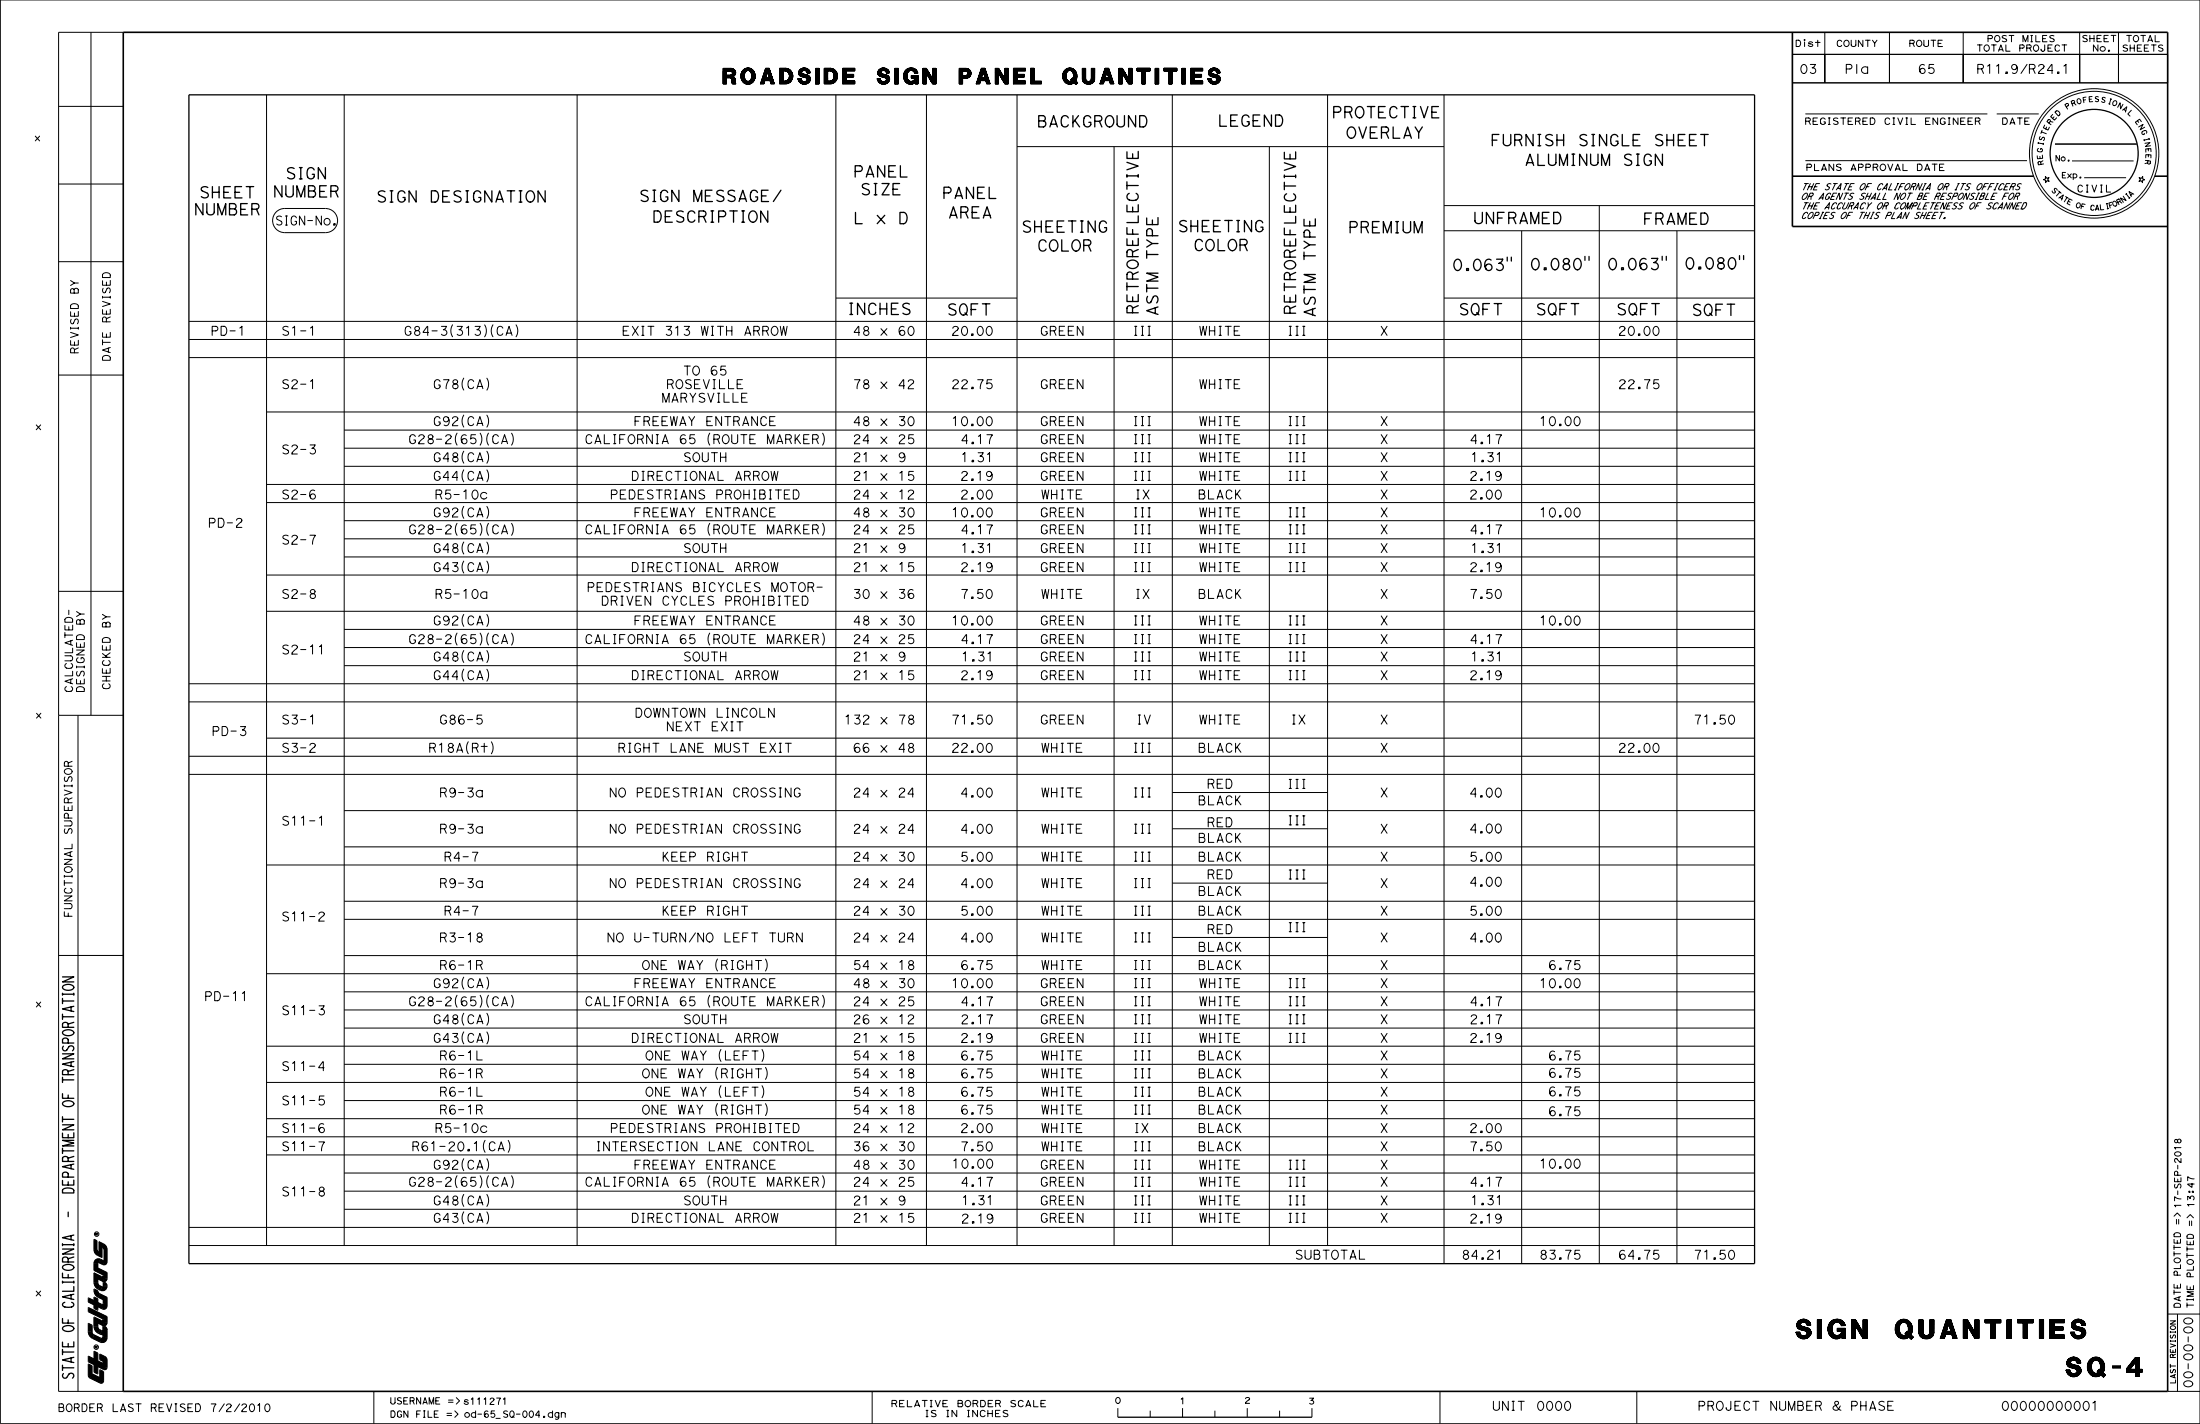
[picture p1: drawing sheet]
<svg xmlns="http://www.w3.org/2000/svg" width="432mm" height="279mm" viewBox="0 0 432 279" stroke-linecap="round" stroke-linejoin="round" font-family="sans-serif">
<g fill="none" stroke="#000" stroke-width=".2">
<path d="M.1 0h431.7v279.3h-431.7zM17.9 6.3v134M24.2 6.3h-12.7v266.7h12.7M52.3 18.6v225.8M67.6 18.6v225.8M113.3 18.6v225.8M164.1 18.6v225.8M181.8 18.6v225.8M199.6 18.6v225.8M230.1 18.6v225.8M260.6 18.6v225.8M283.4 18.6v229.3"/>
<path d="M351.8 10.7h73.6v5.6h-73.6zM354.2 8.2v.9M358.2 6.3v10M370.9 6.3v10M385.3 6.3v10M408.2 6.3v10M415.8 6.3v10M11.5 20.9h12.7M11.5 36.1h12.7M199.6 28.8h83.8M218.7 28.8v215.6M249.1 28.8v215.6"/>
<path d="M354.3 22.4h35.8M354.3 31.5h43.5M391.9 22.4h8.2M401.5 34.6l.2 .4 .5-.2-.3 .4 .3 .4-.4-.1-.3 .3v-.4l-.5-.2 .5-.1zM403.3 28.3h16.1M406.7 31.6h12.1M409.1 34.9h8.2M419.8 34.8l.5 .2 .3-.4-.1 .5 .5 .2-.5 .1v.4l-.2-.3-.5 .1 .3-.4zM11.5 51.3h12.7M54.2 41.6l.6-.4 1.1-.3h8a2.37 2.37 0 0 1 2.4 2.4 2.37 2.37 0 0 1-2.4 2.3h-8a2.37 2.37 0 0 1-2.2-1.4 2.37 2.37 0 0 1 .5-2.6zM164.1 58.5h35.5M283.4 45.3h61"/>
<path d="M283.4 40.3h61M283.4 58.5h61M298.7 45.3v202.6M313.9 40.3v207.6M329.1 45.3v202.6M11.5 73.6h12.7M37.1 63.1h307.3M37.1 66.6h307.3M37.1 70.2h307.3M88.8 63.7a2.22 2.22 0 0 0 0 2.4M91 74.2a2.22 2.22 0 0 0 0 2.3M95.1 63.7a2.22 2.22 0 0 1 0 2.4"/>
<path d="M95.6 74.2a2.22 2.22 0 0 1 0 2.3M96.7 63.7a2.22 2.22 0 0 0 0 2.4M101.3 63.7a2.22 2.22 0 0 1 0 2.4M52.3 80.8h292.1M52.3 95.1h292.1M52.3 98.6h292.1M67.6 87.9h276.8M67.6 84.4h276.8M67.6 91.5h276.8M89.7 85a2.22 2.22 0 0 0 0 2.3M91 81.4a2.22 2.22 0 0 0 0 2.4M91 88.5a2.22 2.22 0 0 0 0 2.4"/>
<path d="M91 92.2a2.22 2.22 0 0 0 0 2.3M91 99.4a2.22 2.22 0 0 0 0 2.3M94.2 85a2.22 2.22 0 0 1 0 2.3M95.6 81.5a2.22 2.22 0 0 1 0 2.3M95.6 88.5a2.22 2.22 0 0 1 0 2.4M95.6 92.2a2.22 2.22 0 0 1 0 2.3M95.6 99.4a2.22 2.22 0 0 1 0 2.3M95.9 85a2.22 2.22 0 0 0 0 2.3M100.4 85a2.22 2.22 0 0 1 0 2.3M139.3 85a2.22 2.22 0 0 0 0 2.3M161.5 85a2.22 2.22 0 0 1 0 2.3M11.5 116h12.7"/>
<path d="M52.3 112.8h292.1M52.3 119.9h292.1M67.6 102.2h276.8M67.6 105.7h276.8M67.6 109.3h276.8M89.7 102.7a2.22 2.22 0 0 0 0 2.3M91 106.4a2.22 2.22 0 0 0 0 2.3M91 110.1a2.22 2.22 0 0 0 0 2.3M94.2 102.7a2.22 2.22 0 0 1 0 2.3M95.6 106.4a2.22 2.22 0 0 1 0 2.3M95.6 110.1a2.22 2.22 0 0 1 0 2.3M95.9 102.7a2.22 2.22 0 0 0 0 2.3"/>
<path d="M100.4 102.7a2.22 2.22 0 0 1 0 2.3M139.3 102.7a2.22 2.22 0 0 0 0 2.3M161.5 102.7a2.22 2.22 0 0 1 0 2.3M37.1 137.7h307.3M37.1 134.2h307.3M67.6 130.6h276.8M67.6 127.1h276.8M67.6 123.5h276.8M89.7 124.2a2.22 2.22 0 0 0 0 2.4M91 120.6a2.22 2.22 0 0 0 0 2.3M91 127.6a2.22 2.22 0 0 0 0 2.4M91 131.3a2.22 2.22 0 0 0 0 2.3"/>
<path d="M94.2 124.2a2.22 2.22 0 0 1 0 2.4M95.6 120.6a2.22 2.22 0 0 1 0 2.3M95.6 127.6a2.22 2.22 0 0 1 0 2.4M95.6 131.3a2.22 2.22 0 0 1 0 2.4M95.9 124.2a2.22 2.22 0 0 0 0 2.4M100.4 124.2a2.22 2.22 0 0 1 0 2.4M139.3 124.2a2.22 2.22 0 0 0 0 2.4M161.5 124.2a2.22 2.22 0 0 1 0 2.4M11.5 140.3h12.7M15.3 140.3v132.7M37.1 148.4h307.3M37.1 151.9h307.3"/>
<path d="M52.3 144.8h292.1M67.6 159h276.8M91.9 145.5a2.22 2.22 0 0 0 0 2.4M96.4 145.6a2.22 2.22 0 0 1 0 2.3M230.1 155.5h30.5M52.3 169.7h292.1M67.6 166.2h276.8M67.6 176.8h276.8M230.1 162.6h30.5M230.1 173.3h30.5M11.5 187.5h12.7M52.3 191.1h292.1"/>
<path d="M67.6 187.5h276.8M67.6 180.4h276.8M67.6 194.6h276.8M67.6 198.2h276.8M89.7 195.3a2.22 2.22 0 0 0 0 2.3M91 191.7a2.22 2.22 0 0 0 0 2.4M91 198.8a2.22 2.22 0 0 0 0 2.4M94.2 195.3a2.22 2.22 0 0 1 0 2.3M95.6 191.7a2.22 2.22 0 0 1 0 2.4M95.6 198.8a2.22 2.22 0 0 1 0 2.4M95.9 195.3a2.22 2.22 0 0 0 0 2.3M100.4 195.3a2.22 2.22 0 0 1 0 2.3"/>
<path d="M139.3 195.3a2.22 2.22 0 0 0 0 2.3M140.8 188.2a2.22 2.22 0 0 0 0 2.3M150.2 188.2a2.22 2.22 0 0 1 0 2.3M161.5 195.3a2.22 2.22 0 0 1 0 2.3M230.1 183.9h30.5M52.3 205.3h292.1M52.3 212.4h292.1M52.3 219.5h292.1M67.6 201.7h276.8M67.6 208.8h276.8M67.6 215.9h276.8M91 202.5a2.22 2.22 0 0 0 0 2.3"/>
<path d="M95.6 202.5a2.22 2.22 0 0 1 0 2.3M140.8 209.4a2.22 2.22 0 0 0 0 2.4M140.8 216.5a2.22 2.22 0 0 0 0 2.4M141.5 205.9a2.22 2.22 0 0 0 0 2.4M141.5 213a2.22 2.22 0 0 0 0 2.4M149.6 205.9a2.22 2.22 0 0 1 0 2.4M149.6 213a2.22 2.22 0 0 1 0 2.4M150.2 209.4a2.22 2.22 0 0 1 0 2.4M150.2 216.5a2.22 2.22 0 0 1 0 2.4M52.3 223.1h292.1M52.3 226.6h292.1M67.6 230.2h276.8"/>
<path d="M67.6 233.7h276.8M67.6 237.3h276.8M89.7 230.7a2.22 2.22 0 0 0 0 2.3M91 227.3a2.22 2.22 0 0 0 0 2.4M91 234.4a2.22 2.22 0 0 0 0 2.3M91 237.8a2.22 2.22 0 0 0 0 2.3M94.2 230.7a2.22 2.22 0 0 1 0 2.3M95.2 223.7a2.22 2.22 0 0 0 0 2.4M95.6 227.4a2.22 2.22 0 0 1 0 2.3M95.6 234.4a2.22 2.22 0 0 1 0 2.3M95.6 237.8a2.22 2.22 0 0 1 0 2.3M95.9 230.7a2.22 2.22 0 0 0 0 2.3"/>
<path d="M99.7 223.7a2.22 2.22 0 0 1 0 2.4M100.4 230.7a2.22 2.22 0 0 1 0 2.3M139.3 230.7a2.22 2.22 0 0 0 0 2.3M161.5 230.7a2.22 2.22 0 0 1 0 2.3M426.7 238.6l.6-.6 .7 .6M429.2 238.9l.7-.6 .6 .6M18.4 249.7l.8 1.3M18.4 249.3l1.8 .9M18.4 249.7l1.5 .8 .3-.1v-.2M18.4 249.7v1.9a1.69 1.69 0 0 0 2.2 1.5l.4-.4v-.4M18.4 255.2l-1.1-.6v.9l1.1 .5M18.4 255.2v-.7l.8 .3v.8"/>
<path d="M18.4 256v.7l.8 .4v-.7M18.4 255.2l.8 1.2M19.2 253.3l-.8-.4a1.6 1.6 0 0 0 .9 1.6l.9 .5M19.2 251l.1 .9 .8 .6 .1-.1v-.9M19.2 253.3l.4 .5 1.4 .7M19.2 255.6l.8 .3 .2-.1M19.2 255.6l-.8 .4M19.2 248.8l-.8 .5M19.2 251l1.4 .6 .4 .7M19.2 248.8l1.8 .9M19.4 245.6l-.2-.2-.2-.3v-1.7l-.6-.3v2.1a1.2 1.2 0 0 0 .7 1.1l.9 .4M19.4 243.6v2"/>
<path d="M19.4 245.6l.6 1.1M19.4 243.6l.6 1.2M19.4 243.6a1.78 1.78 0 0 1 1.6 1.5v2.7l-.3 .3-.3 .1-1.1-.5-.1 1.1M20 244.8l.3 .1 .1 .4v1.9l-.2 .1a1.13 1.13 0 0 0-1.6 0l-.2 .6v1.4M20 244.8v1.9M20.2 258.8v.2l-.3 .1-1.5-.7v1.8a1.78 1.78 0 0 0 1.8 1.7v.5l-.4 .2-1.4-.7-.3-.5M20.2 255v.8M20.4 252v.1M20.4 250.1v.2M20.7 252.3v.1M20.9 252.3v.1M21 258.3l-3.7-1.8v.9l2.9 1.4"/>
<path d="M21 258.3l-.8 .5M21 249.7l-.8 .5M21 254.5l-.8 .5M21 258.3v1.4l-.5 .4h-.3M21 254.5v1.8l-.1 .4-.6 .2-1.1-.5M21 249.7v1.4l-.5 .4-.3-.1M37.1 240.8h307.3M37.1 244.4h307.3M425.4 257.8h6.4M427.4 257.8v15.2M17.3 266.1l1.1 .5v-1.5l.8 .4v1.5l1 .5v-.4l-.6-.3v-1.1l1 .5 .4 .4v.2l-.1 1.8-.4 .2-1.3-.7v1.5l-.8-.4v-1.4l-1.1-.6zM18.1 269.5v-1.5l-.8-.4v2.2l.2 .5 2.3 1.1 .3-.1 .2-.4"/>
<path d="M19.6 270.2v-1.5l.7 .4v1.8M20.2 260.1v.8l-.3 .2a.83 .83 0 0 1-.7-.8M20.6 260.3l-1.4-.7v.7M20.6 260.3l.4 .4v1.8a.94 .94 0 0 1-1.3 .8l-1.5-.7a1.5 1.5 0 0 1-.9-1.3v-1.7l.8 .4v1.4M20.6 260.3l.4 .6M20.7 268.3l-.2 .2M73.4 273.1v6.2M171.2 273v6.3M219.4 276.3v1.8M225.8 276.8v1.3M232.1 276.3v1.8M238.4 276.8v1.3"/>
<path d="M244.8 276.3v1.8M251.1 276.8v1.3M257.5 276.3v1.8M282.6 273v6.3M321.3 273v6.3M425.4 273h6.4"/>
<circle cx="354.2" cy="7.8" r=".09"/>
<circle cx="411" cy="30.1" r="12.7"/>
<circle cx="411" cy="30.1" r="12.2"/>
<circle cx="19" cy="242.1" r=".44"/>
<circle cx="18.9" cy="264.3" r=".44"/>
</g>
<g fill="none" stroke="#000" stroke-width=".32">
<path d="M24.2 6.3h401.2v266.7h-401.2zM351.8 6.3v38.1h73.6M351.8 34.6h47.3M422.9 34.6h2.5M17.4 256.9l3.3 1.6v1l-.1 .3h-.3l-1.4-.7M17.4 257.1l3.1 1.5v.9l-.1 .2-1.5-.8M17.4 255l3.3 1.6M17.4 255.2l3.2 1.5M17.6 259.9v1.4a1.21 1.21 0 0 0 .7 1l1.5 .8 .6-.1 .3-.5v-1.6l-.2-.3-.2-.1M17.8 260v1.3a1.03 1.03 0 0 0 .6 .9l1.5 .7h.4l.2-.4v-1.6l-.2-.2M18.6 253.1l.5 .2 .4 .6 1.4 .7v1.7l-.1 .3-.3 .2-1.4-.6v.7l-.5-.2v-.7l-1.2-.6v-.6l1.2 .6v-.7l.5 .2v.7l1 .5 .3-.3v-.9a2.04 2.04 0 0 1-1.8-1.7zM18.7 243.4v1.8a.96 .96 0 0 0 .5 .9l.7 .3"/>
<path d="M18.7 258.7v1.5a1.38 1.38 0 0 0 1.6 1.3M18.7 253.2a1.2 1.2 0 0 0 .7 1.1l1.1 .5v1.7M18.7 254.8v1.9M18.7 251.6a1.42 1.42 0 0 0 1.7 1.3l.3-.5M18.8 243.5v2a1.36 1.36 0 0 0 1.1 .8M18.9 245.2l.2 .5 .8 .5M18.9 258.8v1.4a1.16 1.16 0 0 0 1.4 1.1M18.9 253.3l.4 .7 1.4 .7v1.9M18.9 254.8v2M18.9 251.6a1.16 1.16 0 0 0 1.6 1v-.3M19.4 247.6l1 .5 .4-.2 .1-2.8a1.42 1.42 0 0 0-1.3-1.3v2a.79 .79 0 0 1-.7-.7v-1.6l-.3-.2v1.9a1.41 1.41 0 0 0 1.3 1.3v-1.9a.79 .79 0 0 1 .7 .7v1.9l-.2 .2h-.2a1.1 1.1 0 0 0-1.3-.2l-.3 .4v1.6l1.8 .9M19.4 247.6h-.1l-.2 .2v1.1l1.8 .9v1.1l-.1 .3-.4 .1-1.3-.5v.9a.99 .99 0 0 0 1.2 .8l.1-.8 .3 .2 .2 .4"/>
<path d="M19.6 244.3l.9 .5 .2 .5M19.6 244.1l1 .6 .2 .6M19.6 244.1l1 .5M19.6 244l1.1 .5M19.7 244.3v1.8M19.8 244.4v1.7M20.3 247.9l-.8-.4a.41 .41 0 0 0-.6 .4v1.1l1.8 .9v1l-.1 .2h-.3l-1.4-.6v1.2M20.4 244.4l.3 .4 .2 .5M20.4 250.3a.34 .34 0 0 1-.5 .3l-1.3-.7v1.7a1.57 1.57 0 0 0 1.9 1.4l.4-.6M20.4 251.9l.3 .4M20.4 252.1l.1 .2M20.5 258.9l-.2 .4-.5 .1"/>
<path d="M20.5 255.8l-.2 .4h-.4M20.5 250.3l-.2 .4h-.5M20.5 247.6l-.1 .1-1-.4-.4 .1-.2 .3-.1 1.4 1.8 .9v.9l-.1 .1-1.7-.8v1.5M20.7 258.9a.67 .67 0 0 1-1 .6M20.7 245.1v2.5M20.7 255.8l-.3 .5-.6 .1M20.7 250.3a.67 .67 0 0 1-1 .6M20.7 247.6l-.1 .2-.3 .1M20.7 247.2l-.2 .4h-.4M20.8 245.1v2.5M17.4 266.8l3.2 1.6M17.4 269.8l.3 .5"/>
<path d="M17.4 266.4l3 1.5v-1l-.7-.3M17.4 267.8l.6 .3M17.4 267.1l1.2 .6M17.4 266.3l1.2 .5M17.4 267l3.1 1.5 .2-.2M17.6 267.9l.1 2.2 2.1 1M17.6 270l2.3 1.1M17.7 267.9v2l2.3 1.1v-1.9M17.7 270.3l2 1a.35 .35 0 0 0 .5-.4M17.8 268v1.8l2 .9v-1.7M18 269.7l1.7 .8M18 269.6l1.7 .8"/>
<path d="M18.6 265.3l.5 .3M18.6 269.2l.5 .2M18.7 265.4v3.8M18.8 265.4v3.9M19 265.5v3.8M19.1 267.1l1.3 .6M19.7 266l.9 .5 .2 .3M19.7 266.3l.9 .4v1.6l-3.2-1.6M19.7 265.9l.8 .4M19.7 266.7l.7 .3M19.7 266.4l.8 .4v1.3l-3.1-1.5M19.7 266.1l1 .5"/>
<path d="M19.7 268.9l.5 .3v1.7M20.1 269.1v1.9M20.1 270.9l-.1 .2h-.3M20.3 260.9a.31 .31 0 0 1-.4 .3 .95 .95 0 0 1-.8-.9v-.9l1.3 .6 .4-.2 .1-1.4-3.5-1.7v.6l2.9 1.4a.39 .39 0 0 1 0 .4 .39 .39 0 0 1-.5 .1l-1.2-.6v1.6a1.58 1.58 0 0 0 1.7 1.5M20.5 262.3l-.3 .5h-.5M20.5 260.4l-.2-.1v2a.41 .41 0 0 1-.6 .4l-1.6-.9-.1-.4v-1.3l-.6-.3a2.46 2.46 0 0 0 .5 2.5l1.8 .9a.81 .81 0 0 0 1.2-.7v-1.6l-.3-.5M20.5 266.3l.4 .5v1.5a.32 .32 0 0 1-.5 .3l-1.3-.7"/>
</g>
<g fill="none" stroke="#000" stroke-width=".25">
<path d="M37.1 18.6h307.3v229.3h-307.3zM295.8 50.5v.7M296.6 50.5v.7M311.1 50.3v.8M311.9 50.3v.8M326.2 50.3v.8M327 50.3v.8M341.4 50.2v.7M342.2 50.2v.7M12.3 194.9v.4M12.3 195.9v1M12.3 199v1"/>
<path d="M12.3 199.5h2.2M12.3 196.4h2.2M12.3 195.1h2.2M12.3 191.7h2.2l-2.2 1h2.2M12.4 193.5l.2-.2a1.4 1.4 0 0 1 1.9 .4 1.37 1.37 0 0 1-2.2 .1zM13.9 197.6v.8M14.5 194.9v.4M14.5 197.4l-2.2 .6 2.2 .5M12.3 214.6v.9h2.2M12.3 211.4v1M12.3 219.1v1M12.3 219.6h2.2"/>
<path d="M12.3 211.9h2.2M12.3 206.8h2.2l-2.2 1h2.2M12.4 216.3l.2-.2a1.4 1.4 0 0 1 1.9 .5 1.37 1.37 0 0 1-2.2 0zM12.4 202.4l.2-.2a1.4 1.4 0 0 1 1.9 .4 1.37 1.37 0 0 1-2.2 .1zM12.4 205.3a.53 .53 0 0 0 .2 .9 .53 .53 0 0 0 .7-.5 .57 .57 0 0 1 .8-.5 .57 .57 0 0 1 .1 1M13.4 210.2a.61 .61 0 0 0-.6-.3 .61 .61 0 0 0-.5 .3v.7h2.2M13.4 200.9a.61 .61 0 0 0-.6-.3 .61 .61 0 0 0-.5 .3v.7h2.2M13.4 214.9v.6M13.4 204.6v-.6a.62 .62 0 0 0-.6-.3 .62 .62 0 0 0-.5 .3v.6h2.2M13.9 208.4v.8M14.5 208.3l-2.2 .5 2.2 .5M14.5 209.9l-1.1 .3v.7"/>
<path d="M14.5 200.6l-1.1 .3v.7M12.3 225.3v1M12.3 225.8h2.2M12.3 220.7h2.2l-2.2 1h2.2M12.3 233.4a1.65 1.65 0 0 1 2.2 .2v.5h-2.2zM13.4 227.2a.61 .61 0 0 0-.6-.3 .61 .61 0 0 0-.5 .3v.7h2.2M13.4 237.8v.9M13.4 222.6v.6M13.4 231.9v.6M13.4 231v-.7a.62 .62 0 0 0-.6-.3 .62 .62 0 0 0-.5 .3v.7h2.2M13.9 228.5v.8M14.5 231.5v1h-2.2v-.9"/>
<path d="M14.5 228.4l-2.2 .5 2.2 .5M14.5 222.3v.9h-2.2v-.9M14.5 226.9l-1.1 .3v.7M14.5 223.7h-2.2l2.2 .6-2.2 .5h2.2M12.3 258.7v.9h2.2M12.3 249.8v.9h2.2M12.3 244v.4M12.3 251.4v.4M12.3 251.6h2.2M12.3 244.2h2.2M12.3 245.1h2.2l-2.2 1h2.2M12.4 248.4l.2-.2a1.4 1.4 0 0 1 1.9 .5 1.37 1.37 0 0 1-2.2 0z"/>
<path d="M12.7 255.5a.5 .5 0 0 0-.4 .7 .5 .5 0 0 0 .7 .3 1.13 1.13 0 0 0 1.5-.5l-.2-.3-.2-.2M13.4 247a.61 .61 0 0 0-.6-.4 .61 .61 0 0 0-.5 .4v.6h2.2M13.4 250.1v.6M13.4 259v.6M13.9 242.5v.7M13.9 254.1v.7M14.5 252.4v1h-2.2M14.5 244v.4M14.5 251.4v.4M14.5 253.9l-2.2 .6 2.2 .5M14.5 242.3l-2.2 .5 2.2 .6M14.5 246.6l-1.1 .4v.6"/>
<path d="M12.3 264.8v1M12.3 267.9v1M12.3 268.4h2.2M12.3 265.3h2.2M12.4 260.4l.2-.2a1.4 1.4 0 0 1 1.9 .5 1.37 1.37 0 0 1-2.2 0zM12.4 269.5a.53 .53 0 0 0 .2 .9 .53 .53 0 0 0 .7-.5 .57 .57 0 0 1 .8-.5 .57 .57 0 0 1 .1 1M13.4 263.6v.6M13.9 266.4v.8M14.5 266.3l-2.2 .5 2.2 .5M14.5 263.3v.9h-2.2v-.9M17.4 266.3v.8M17.4 267.8v2"/>
<path d="M18 268.1v1.6M18.6 265.3v3.9M19.1 265.6v3.8M19.7 265.9v.8M19.7 268.9v1.6M20.8 266.8l-.1 1.5M219.4 278.1h38.1"/>
<circle cx="411" cy="30.1" r="8.6"/>
</g>
<g font-size="3.7">
<text x="352.5" y="262.6">SIGN QUANTITIES</text>
<text x="405.5" y="270">SQ-4</text>
</g>
<text font-size="3" x="141.9" y="16.5">ROADSIDE SIGN PANEL QUANTITIES</text>
<g font-size="2.2">
<text x="261.4" y="23.1">PROTECTIVE</text>
<text x="203.5" y="24.9">BACKGROUND</text>
<text x="238.9" y="24.8">LEGEND</text>
<text x="264.1" y="27.1">OVERLAY</text>
<text x="292.5" y="28.6">FURNISH SINGLE SHEET</text>
<text x="56" y="35.1">SIGN</text>
<text x="167.4" y="34.7">PANEL</text>
<text x="299.2" y="32.5">ALUMINUM SIGN</text>
<text x="39.1" y="38.8">SHEET</text>
<text x="53.5" y="38.7">NUMBER</text>
<text x="73.8" y="39.7">SIGN DESIGNATION</text>
<text x="125.4" y="39.5">SIGN MESSAGE/</text>
<text x="168.8" y="38.2">SIZE</text>
<text x="184.9" y="38.9">PANEL</text>
<text x="38" y="42.2">NUMBER</text>
<text x="128" y="43.6">DESCRIPTION</text>
<text x="167.4" y="43.9">L x D</text>
<text x="186" y="42.8">AREA</text>
<text x="200.4" y="45.6">SHEETING</text>
<text x="231.1" y="45.5">SHEETING</text>
<text x="264.6" y="45.7">PREMIUM</text>
<text x="289.1" y="43.9">UNFRAMED</text>
<text x="322.4" y="44">FRAMED</text>
<text x="203.5" y="49.3">COLOR</text>
<text x="227.3" y="51.1" transform="rotate(-90 227.3 51.1)">TYPE</text>
<text x="234.2" y="49.2">COLOR</text>
<text x="258.2" y="51.3" transform="rotate(-90 258.2 51.3)">TYPE</text>
<text x="285" y="53.1">0.063&quot;</text>
<text x="300.2" y="52.9">0.080&quot;</text>
<text x="315.4" y="52.9">0.063&quot;</text>
<text x="330.6" y="52.8">0.080&quot;</text>
<text x="166.2" y="61.7">INCHES</text>
<text x="185.8" y="61.8">SQFT</text>
<text x="223.4" y="61.8" transform="rotate(-90 223.4 61.8)">RETROREFLECTIVE</text>
<text x="227.3" y="62.1" transform="rotate(-90 227.3 62.1)">ASTM</text>
<text x="254.3" y="61.9" transform="rotate(-90 254.3 61.9)">RETROREFLECTIVE</text>
<text x="258.2" y="62.3" transform="rotate(-90 258.2 62.3)">ASTM</text>
<text x="286.2" y="61.8">SQFT</text>
<text x="301.4" y="61.8">SQFT</text>
<text x="317.2" y="61.8">SQFT</text>
<text x="332" y="61.9">SQFT</text>
</g>
<g font-size="1.8">
<text x="353.2" y="14.4">03</text>
<text x="362" y="14.4">Pla</text>
<text x="376.4" y="14.4">65</text>
<text x="387.9" y="14.4">R11.9/R24.1</text>
<text x="54" y="44.2">SIGN-No.</text>
<text x="41.3" y="65.8">PD-1</text>
<text x="55.2" y="65.8">S1-1</text>
<text x="79.2" y="65.8">G84-3(313)(CA)</text>
<text x="122" y="65.8">EXIT 313 WITH ARROW</text>
<text x="167.3" y="65.8">48 x 60</text>
<text x="186.6" y="65.8">20.00</text>
<text x="204.1" y="65.8">GREEN</text>
<text x="222.2" y="65.8">III</text>
<text x="235.3" y="65.8">WHITE</text>
<text x="252.6" y="65.8">III</text>
<text x="270.7" y="65.8">X</text>
<text x="317.5" y="65.8">20.00</text>
<text x="55.2" y="76.3">S2-1</text>
<text x="84.9" y="76.3">G78(CA)</text>
<text x="130.7" y="76.3">ROSEVILLE</text>
<text x="134" y="73.6">TO 65</text>
<text x="167.3" y="76.3">78 x 42</text>
<text x="186.7" y="76.3">22.75</text>
<text x="204.1" y="76.3">GREEN</text>
<text x="235.3" y="76.3">WHITE</text>
<text x="317.5" y="76.3">22.75</text>
<text x="84.9" y="83.5">G92(CA)</text>
<text x="124.3" y="83.5">FREEWAY ENTRANCE</text>
<text x="129.8" y="78.9">MARYSVILLE</text>
<text x="167.3" y="83.5">48 x 30</text>
<text x="186.6" y="83.5">10.00</text>
<text x="204.1" y="83.5">GREEN</text>
<text x="222.2" y="83.5">III</text>
<text x="235.3" y="83.5">WHITE</text>
<text x="252.6" y="83.5">III</text>
<text x="270.7" y="83.5">X</text>
<text x="302" y="83.5">10.00</text>
<text x="55.2" y="89.1">S2-3</text>
<text x="80.1" y="87.1">G28-2(65)(CA)</text>
<text x="114.7" y="87.1">CALIFORNIA 65 (ROUTE MARKER)</text>
<text x="167.3" y="87.1">24 x 25</text>
<text x="188.5" y="87.1">4.17</text>
<text x="204.1" y="87.1">GREEN</text>
<text x="222.2" y="87.1">III</text>
<text x="235.3" y="87.1">WHITE</text>
<text x="252.6" y="87.1">III</text>
<text x="270.7" y="87.1">X</text>
<text x="288.4" y="87.1">4.17</text>
<text x="84.9" y="90.6">G48(CA)</text>
<text x="84.9" y="94.3">G44(CA)</text>
<text x="123.8" y="94.3">DIRECTIONAL ARROW</text>
<text x="134" y="90.6">SOUTH</text>
<text x="167.3" y="90.6">21 x 9</text>
<text x="167.3" y="94.3">21 x 15</text>
<text x="188.4" y="94.3">2.19</text>
<text x="188.5" y="90.6">1.31</text>
<text x="204.1" y="90.6">GREEN</text>
<text x="204.1" y="94.3">GREEN</text>
<text x="222.2" y="90.6">III</text>
<text x="222.2" y="94.3">III</text>
<text x="235.3" y="90.6">WHITE</text>
<text x="235.3" y="94.3">WHITE</text>
<text x="252.6" y="90.6">III</text>
<text x="252.6" y="94.3">III</text>
<text x="270.7" y="90.6">X</text>
<text x="270.7" y="94.3">X</text>
<text x="288.3" y="94.3">2.19</text>
<text x="288.6" y="90.6">1.31</text>
<text x="55.2" y="97.9">S2-6</text>
<text x="84.9" y="101.4">G92(CA)</text>
<text x="85.3" y="97.9">R5-10c</text>
<text x="119.7" y="97.9">PEDESTRIANS PROHIBITED</text>
<text x="124.3" y="101.4">FREEWAY ENTRANCE</text>
<text x="167.3" y="97.9">24 x 12</text>
<text x="167.3" y="101.4">48 x 30</text>
<text x="186.6" y="101.4">10.00</text>
<text x="188.4" y="97.9">2.00</text>
<text x="204.1" y="101.4">GREEN</text>
<text x="204.3" y="97.9">WHITE</text>
<text x="222.2" y="101.4">III</text>
<text x="222.7" y="97.9">IX</text>
<text x="235.1" y="97.9">BLACK</text>
<text x="235.3" y="101.4">WHITE</text>
<text x="252.6" y="101.4">III</text>
<text x="270.7" y="97.9">X</text>
<text x="270.7" y="101.4">X</text>
<text x="288.3" y="97.9">2.00</text>
<text x="302" y="101.4">10.00</text>
<text x="40.8" y="103.5">PD-2</text>
<text x="55.2" y="106.8">S2-7</text>
<text x="80.1" y="104.8">G28-2(65)(CA)</text>
<text x="114.7" y="104.8">CALIFORNIA 65 (ROUTE MARKER)</text>
<text x="167.3" y="104.8">24 x 25</text>
<text x="188.5" y="104.8">4.17</text>
<text x="204.1" y="104.8">GREEN</text>
<text x="222.2" y="104.8">III</text>
<text x="235.3" y="104.8">WHITE</text>
<text x="252.6" y="104.8">III</text>
<text x="270.7" y="104.8">X</text>
<text x="288.4" y="104.8">4.17</text>
<text x="84.9" y="108.4">G48(CA)</text>
<text x="84.9" y="112.2">G43(CA)</text>
<text x="123.8" y="112.2">DIRECTIONAL ARROW</text>
<text x="134" y="108.4">SOUTH</text>
<text x="167.3" y="108.4">21 x 9</text>
<text x="167.3" y="112.2">21 x 15</text>
<text x="188.4" y="112.2">2.19</text>
<text x="188.5" y="108.4">1.31</text>
<text x="204.1" y="108.4">GREEN</text>
<text x="204.1" y="112.2">GREEN</text>
<text x="222.2" y="112.2">III</text>
<text x="222.2" y="108.4">III</text>
<text x="235.3" y="108.4">WHITE</text>
<text x="235.3" y="112.2">WHITE</text>
<text x="252.6" y="112.2">III</text>
<text x="252.6" y="108.4">III</text>
<text x="270.7" y="108.4">X</text>
<text x="270.7" y="112.2">X</text>
<text x="288.3" y="112.2">2.19</text>
<text x="288.6" y="108.4">1.31</text>
<text x="55.2" y="117.4">S2-8</text>
<text x="85.3" y="117.4">R5-10a</text>
<text x="115.1" y="116.1">PEDESTRIANS BICYCLES MOTOR-</text>
<text x="117.9" y="118.8">DRIVEN CYCLES PROHIBITED</text>
<text x="167.3" y="117.4">30 x 36</text>
<text x="188.4" y="117.4">7.50</text>
<text x="204.3" y="117.4">WHITE</text>
<text x="222.7" y="117.4">IX</text>
<text x="235.1" y="117.4">BLACK</text>
<text x="270.7" y="117.4">X</text>
<text x="288.3" y="117.4">7.50</text>
<text x="84.9" y="122.6">G92(CA)</text>
<text x="124.3" y="122.6">FREEWAY ENTRANCE</text>
<text x="167.3" y="122.6">48 x 30</text>
<text x="186.6" y="122.6">10.00</text>
<text x="204.1" y="122.6">GREEN</text>
<text x="222.2" y="122.6">III</text>
<text x="235.3" y="122.6">WHITE</text>
<text x="252.6" y="122.6">III</text>
<text x="270.7" y="122.6">X</text>
<text x="302" y="122.6">10.00</text>
<text x="55.2" y="128.3">S2-11</text>
<text x="80.1" y="126.3">G28-2(65)(CA)</text>
<text x="84.9" y="129.7">G48(CA)</text>
<text x="114.7" y="126.3">CALIFORNIA 65 (ROUTE MARKER)</text>
<text x="134" y="129.7">SOUTH</text>
<text x="167.3" y="126.3">24 x 25</text>
<text x="167.3" y="129.7">21 x 9</text>
<text x="188.5" y="126.3">4.17</text>
<text x="188.6" y="129.7">1.31</text>
<text x="204.1" y="126.3">GREEN</text>
<text x="204.1" y="129.7">GREEN</text>
<text x="222.2" y="126.3">III</text>
<text x="222.2" y="129.7">III</text>
<text x="235.3" y="126.3">WHITE</text>
<text x="235.3" y="129.7">WHITE</text>
<text x="252.6" y="126.3">III</text>
<text x="252.6" y="129.7">III</text>
<text x="270.7" y="126.3">X</text>
<text x="270.7" y="129.7">X</text>
<text x="288.4" y="126.3">4.17</text>
<text x="288.6" y="129.7">1.31</text>
<text x="84.9" y="133.4">G44(CA)</text>
<text x="123.8" y="133.4">DIRECTIONAL ARROW</text>
<text x="167.3" y="133.4">21 x 15</text>
<text x="188.4" y="133.4">2.19</text>
<text x="204.1" y="133.4">GREEN</text>
<text x="222.2" y="133.4">III</text>
<text x="235.3" y="133.4">WHITE</text>
<text x="252.6" y="133.4">III</text>
<text x="270.7" y="133.4">X</text>
<text x="288.3" y="133.4">2.19</text>
<text x="55.2" y="142.1">S3-1</text>
<text x="86.2" y="142.1">G86-5</text>
<text x="124.5" y="140.7">DOWNTOWN LINCOLN</text>
<text x="130.7" y="143.4">NEXT EXIT</text>
<text x="165.6" y="142.1">132 x 78</text>
<text x="186.6" y="142.1">71.50</text>
<text x="204.1" y="142.1">GREEN</text>
<text x="223" y="142.1">IV</text>
<text x="235.3" y="142.1">WHITE</text>
<text x="253.3" y="142.1">IX</text>
<text x="270.7" y="142.1">X</text>
<text x="332.3" y="142.1">71.50</text>
<text x="41.5" y="144.3">PD-3</text>
<text x="55.2" y="147.6">S3-2</text>
<text x="84" y="147.6">R18A(Rt)</text>
<text x="121.2" y="147.6">RIGHT LANE MUST EXIT</text>
<text x="167.3" y="147.6">66 x 48</text>
<text x="186.6" y="147.6">22.00</text>
<text x="204.3" y="147.6">WHITE</text>
<text x="222.2" y="147.6">III</text>
<text x="235.1" y="147.6">BLACK</text>
<text x="270.7" y="147.6">X</text>
<text x="317.5" y="147.6">22.00</text>
<text x="236.8" y="154.7">RED</text>
<text x="252.6" y="154.7">III</text>
<text x="55.2" y="161.9">S11-1</text>
<text x="86.2" y="156.4">R9-3a</text>
<text x="119.5" y="156.4">NO PEDESTRIAN CROSSING</text>
<text x="167.3" y="156.4">24 x 24</text>
<text x="188.4" y="156.4">4.00</text>
<text x="204.3" y="156.4">WHITE</text>
<text x="222.2" y="156.4">III</text>
<text x="235.1" y="157.9">BLACK</text>
<text x="252.6" y="161.9">III</text>
<text x="270.7" y="156.4">X</text>
<text x="288.3" y="156.4">4.00</text>
<text x="86.2" y="163.5">R9-3a</text>
<text x="119.5" y="163.5">NO PEDESTRIAN CROSSING</text>
<text x="167.3" y="163.5">24 x 24</text>
<text x="188.4" y="163.5">4.00</text>
<text x="204.3" y="163.5">WHITE</text>
<text x="222.2" y="163.5">III</text>
<text x="235.1" y="165.3">BLACK</text>
<text x="236.8" y="162.2">RED</text>
<text x="270.7" y="163.5">X</text>
<text x="288.3" y="163.4">4.00</text>
<text x="87.1" y="169">R4-7</text>
<text x="129.8" y="169">KEEP RIGHT</text>
<text x="167.3" y="169">24 x 30</text>
<text x="188.4" y="169">5.00</text>
<text x="204.3" y="169">WHITE</text>
<text x="222.2" y="169">III</text>
<text x="235.1" y="169">BLACK</text>
<text x="236.8" y="172.4">RED</text>
<text x="252.6" y="172.5">III</text>
<text x="270.7" y="169">X</text>
<text x="288.3" y="173.9">4.00</text>
<text x="288.3" y="169">5.00</text>
<text x="86.2" y="174.2">R9-3a</text>
<text x="87.1" y="179.6">R4-7</text>
<text x="119.5" y="174.2">NO PEDESTRIAN CROSSING</text>
<text x="129.8" y="179.6">KEEP RIGHT</text>
<text x="167.3" y="174.2">24 x 24</text>
<text x="167.3" y="179.6">24 x 30</text>
<text x="188.4" y="174.2">4.00</text>
<text x="188.4" y="179.6">5.00</text>
<text x="204.3" y="174.2">WHITE</text>
<text x="204.3" y="179.6">WHITE</text>
<text x="222.2" y="174.2">III</text>
<text x="222.2" y="179.6">III</text>
<text x="235.1" y="175.7">BLACK</text>
<text x="235.1" y="179.6">BLACK</text>
<text x="270.7" y="174.2">X</text>
<text x="270.7" y="179.6">X</text>
<text x="288.3" y="179.6">5.00</text>
<text x="55.2" y="180.7">S11-2</text>
<text x="86.2" y="184.8">R3-18</text>
<text x="119" y="184.8">NO U-TURN/NO LEFT TURN</text>
<text x="167.3" y="184.8">24 x 24</text>
<text x="188.4" y="184.8">4.00</text>
<text x="204.3" y="184.8">WHITE</text>
<text x="222.2" y="184.8">III</text>
<text x="236.8" y="183.2">RED</text>
<text x="252.6" y="182.8">III</text>
<text x="270.7" y="184.8">X</text>
<text x="288.3" y="184.8">4.00</text>
<text x="86.2" y="190.2">R6-1R</text>
<text x="125.9" y="190.2">ONE WAY (RIGHT)</text>
<text x="167.3" y="190.2">54 x 18</text>
<text x="188.4" y="190.2">6.75</text>
<text x="204.3" y="190.2">WHITE</text>
<text x="222.2" y="190.2">III</text>
<text x="235.1" y="186.7">BLACK</text>
<text x="235.1" y="190.2">BLACK</text>
<text x="270.7" y="190.2">X</text>
<text x="303.8" y="190.2">6.75</text>
<text x="40.1" y="196.4">PD-11</text>
<text x="80.1" y="197.3">G28-2(65)(CA)</text>
<text x="84.9" y="193.8">G92(CA)</text>
<text x="114.7" y="197.3">CALIFORNIA 65 (ROUTE MARKER)</text>
<text x="124.3" y="193.8">FREEWAY ENTRANCE</text>
<text x="167.3" y="193.8">48 x 30</text>
<text x="167.3" y="197.3">24 x 25</text>
<text x="186.6" y="193.8">10.00</text>
<text x="188.5" y="197.3">4.17</text>
<text x="204.1" y="193.8">GREEN</text>
<text x="204.1" y="197.3">GREEN</text>
<text x="222.2" y="193.8">III</text>
<text x="222.2" y="197.3">III</text>
<text x="235.3" y="193.8">WHITE</text>
<text x="235.3" y="197.3">WHITE</text>
<text x="252.6" y="193.8">III</text>
<text x="252.6" y="197.3">III</text>
<text x="270.7" y="193.8">X</text>
<text x="270.7" y="197.3">X</text>
<text x="288.4" y="197.3">4.17</text>
<text x="302" y="193.8">10.00</text>
<text x="55.2" y="199.1">S11-3</text>
<text x="84.9" y="200.9">G48(CA)</text>
<text x="134" y="200.9">SOUTH</text>
<text x="167.3" y="200.9">26 x 12</text>
<text x="188.5" y="200.9">2.17</text>
<text x="204.1" y="200.9">GREEN</text>
<text x="222.2" y="200.9">III</text>
<text x="235.3" y="200.9">WHITE</text>
<text x="252.6" y="200.9">III</text>
<text x="270.7" y="200.9">X</text>
<text x="288.4" y="200.9">2.17</text>
<text x="84.9" y="204.5">G43(CA)</text>
<text x="86.2" y="208">R6-1L</text>
<text x="123.8" y="204.5">DIRECTIONAL ARROW</text>
<text x="126.6" y="208">ONE WAY (LEFT)</text>
<text x="167.3" y="204.5">21 x 15</text>
<text x="167.3" y="208">54 x 18</text>
<text x="188.4" y="204.5">2.19</text>
<text x="188.4" y="208">6.75</text>
<text x="204.1" y="204.5">GREEN</text>
<text x="204.3" y="208">WHITE</text>
<text x="222.2" y="204.5">III</text>
<text x="222.2" y="208">III</text>
<text x="235.1" y="208">BLACK</text>
<text x="235.3" y="204.5">WHITE</text>
<text x="252.6" y="204.5">III</text>
<text x="270.7" y="204.5">X</text>
<text x="270.7" y="208">X</text>
<text x="288.3" y="204.5">2.19</text>
<text x="303.8" y="208">6.75</text>
<text x="55.2" y="210.1">S11-4</text>
<text x="86.2" y="211.5">R6-1R</text>
<text x="86.2" y="215.1">R6-1L</text>
<text x="125.9" y="211.5">ONE WAY (RIGHT)</text>
<text x="126.6" y="215.1">ONE WAY (LEFT)</text>
<text x="167.3" y="211.5">54 x 18</text>
<text x="167.3" y="215.1">54 x 18</text>
<text x="188.4" y="211.5">6.75</text>
<text x="188.4" y="215.1">6.75</text>
<text x="204.3" y="211.5">WHITE</text>
<text x="204.3" y="215.1">WHITE</text>
<text x="222.2" y="211.5">III</text>
<text x="222.2" y="215.1">III</text>
<text x="235.1" y="211.5">BLACK</text>
<text x="235.1" y="215.1">BLACK</text>
<text x="270.7" y="211.5">X</text>
<text x="270.7" y="215.1">X</text>
<text x="303.8" y="211.4">6.75</text>
<text x="303.8" y="215">6.75</text>
<text x="55.2" y="216.8">S11-5</text>
<text x="86.2" y="218.6">R6-1R</text>
<text x="125.9" y="218.6">ONE WAY (RIGHT)</text>
<text x="167.3" y="218.6">54 x 18</text>
<text x="188.4" y="218.6">6.75</text>
<text x="204.3" y="218.6">WHITE</text>
<text x="222.2" y="218.6">III</text>
<text x="235.1" y="218.6">BLACK</text>
<text x="270.7" y="218.6">X</text>
<text x="303.8" y="218.9">6.75</text>
<text x="55.2" y="222.2">S11-6</text>
<text x="55.2" y="225.8">S11-7</text>
<text x="80.7" y="225.8">R61-20.1(CA)</text>
<text x="85.3" y="222.2">R5-10c</text>
<text x="116.8" y="225.8">INTERSECTION LANE CONTROL</text>
<text x="119.7" y="222.2">PEDESTRIANS PROHIBITED</text>
<text x="167.3" y="222.2">24 x 12</text>
<text x="167.3" y="225.8">36 x 30</text>
<text x="188.4" y="222.2">2.00</text>
<text x="188.4" y="225.8">7.50</text>
<text x="204.3" y="222.2">WHITE</text>
<text x="204.3" y="225.8">WHITE</text>
<text x="222.2" y="225.8">III</text>
<text x="222.5" y="222.2">IX</text>
<text x="235.1" y="222.2">BLACK</text>
<text x="235.1" y="225.8">BLACK</text>
<text x="270.7" y="222.2">X</text>
<text x="270.7" y="225.8">X</text>
<text x="288.3" y="222.2">2.00</text>
<text x="288.3" y="225.8">7.50</text>
<text x="80.1" y="232.8">G28-2(65)(CA)</text>
<text x="84.9" y="229.4">G92(CA)</text>
<text x="114.7" y="232.8">CALIFORNIA 65 (ROUTE MARKER)</text>
<text x="124.3" y="229.4">FREEWAY ENTRANCE</text>
<text x="167.3" y="229.4">48 x 30</text>
<text x="167.3" y="232.8">24 x 25</text>
<text x="186.7" y="229.2">10.00</text>
<text x="188.5" y="232.8">4.17</text>
<text x="204.1" y="229.4">GREEN</text>
<text x="204.1" y="232.8">GREEN</text>
<text x="222.2" y="229.4">III</text>
<text x="222.2" y="232.8">III</text>
<text x="235.3" y="229.4">WHITE</text>
<text x="235.3" y="232.8">WHITE</text>
<text x="252.6" y="229.4">III</text>
<text x="252.6" y="232.8">III</text>
<text x="270.7" y="229.4">X</text>
<text x="270.7" y="232.8">X</text>
<text x="288.4" y="232.8">4.17</text>
<text x="302" y="229.2">10.00</text>
<text x="55.2" y="234.7">S11-8</text>
<text x="84.9" y="236.4">G48(CA)</text>
<text x="84.9" y="239.8">G43(CA)</text>
<text x="123.8" y="239.8">DIRECTIONAL ARROW</text>
<text x="134" y="236.4">SOUTH</text>
<text x="167.3" y="236.4">21 x 9</text>
<text x="167.3" y="239.8">21 x 15</text>
<text x="188.6" y="240">2.19</text>
<text x="188.6" y="236.4">1.31</text>
<text x="204.1" y="236.4">GREEN</text>
<text x="204.1" y="239.8">GREEN</text>
<text x="222.2" y="239.8">III</text>
<text x="222.2" y="236.4">III</text>
<text x="235.3" y="236.4">WHITE</text>
<text x="235.3" y="239.8">WHITE</text>
<text x="252.6" y="239.8">III</text>
<text x="252.6" y="236.4">III</text>
<text x="270.7" y="236.4">X</text>
<text x="270.7" y="239.8">X</text>
<text x="288.3" y="240">2.19</text>
<text x="288.6" y="236.4">1.31</text>
<text x="254.1" y="247.1">SUBTOTAL</text>
<text x="286.8" y="247.1">84.21</text>
<text x="302.1" y="247.1">83.75</text>
<text x="317.5" y="247.1">64.75</text>
<text x="332.3" y="247.1">71.50</text>
<text x="430.4" y="272.4" transform="rotate(-90 430.4 272.4)">00-00-00</text>
<text x="292.8" y="276.7">UNIT</text>
<text x="301.5" y="276.7">0000</text>
<text x="333.2" y="276.7">PROJECT NUMBER &amp; PHASE</text>
<text x="392.7" y="276.7">00000000001</text>
</g>
<g font-size="1.5">
<text x="15.4" y="57.8" transform="rotate(-90 15.4 57.8)">BY</text>
<text x="21.6" y="63.4" transform="rotate(-90 21.6 63.4)">REVISED</text>
<text x="15.4" y="69.5" transform="rotate(-90 15.4 69.5)">REVISED</text>
<text x="21.6" y="71" transform="rotate(-90 21.6 71)">DATE</text>
<text x="16.5" y="122.7" transform="rotate(-90 16.5 122.7)">BY</text>
<text x="21.6" y="123.3" transform="rotate(-90 21.6 123.3)">BY</text>
<text x="14.3" y="136" transform="rotate(-90 14.3 136)">CALCULATED-</text>
<text x="16.5" y="136" transform="rotate(-90 16.5 136)">DESIGNED</text>
<text x="21.6" y="135.4" transform="rotate(-90 21.6 135.4)">CHECKED</text>
<text x="14.1" y="163.8" transform="rotate(-90 14.1 163.8)">SUPERVISOR</text>
<text x="14.1" y="180.1" transform="rotate(-90 14.1 180.1)">FUNCTIONAL</text>
<text x="11.3" y="277">BORDER LAST REVISED 7/2/2010</text>
</g>
<text font-size="1.4" x="407.6" y="37.7">CIVIL</text>
<g font-size="1.3">
<text x="6.9" y="27.6">x</text>
<text x="354.1" y="24.4">REGISTERED CIVIL ENGINEER</text>
<text x="392.8" y="24.4">DATE</text>
<text x="354.4" y="33.5">PLANS APPROVAL DATE</text>
<text x="6.9" y="84.3">x</text>
<text x="7" y="140.9">x</text>
<text x="6.9" y="197.6">x</text>
<text x="430.6" y="237" transform="rotate(-90 430.6 237)">13:47</text>
<text x="428" y="240.4" transform="rotate(-90 428 240.4)">=&gt; 17-SEP-2018</text>
<text x="430.5" y="240.7" transform="rotate(-90 430.5 240.7)">=&gt;</text>
<text x="428" y="250.4" transform="rotate(-90 428 250.4)">PLOTTED</text>
<text x="430.5" y="250.7" transform="rotate(-90 430.5 250.7)">PLOTTED</text>
<text x="6.9" y="254.3">x</text>
<text x="428" y="256.7" transform="rotate(-90 428 256.7)">DATE</text>
<text x="430.5" y="256.7" transform="rotate(-90 430.5 256.7)">TIME</text>
<text x="76.5" y="275.5">USERNAME =&gt; s111271</text>
<text x="76.5" y="278.1">DGN FILE =&gt;</text>
<text x="91.1" y="278.1">od-65_SQ-004.dgn</text>
<text x="174.8" y="276">RELATIVE BORDER SCALE</text>
<text x="181.4" y="278">IS IN INCHES</text>
</g>
<g font-size="1.2">
<text x="352.3" y="9.1">Dist</text>
<text x="360.3" y="9.1">COUNTY</text>
<text x="374.6" y="9.1">ROUTE</text>
<text x="387.9" y="10.1">TOTAL PROJECT</text>
<text x="389.9" y="8.2">POST MILES</text>
<text x="408.5" y="8.2">SHEET</text>
<text x="410.6" y="10.1">No.</text>
<text x="416.4" y="10.1">SHEETS</text>
<text x="417.2" y="8.2">TOTAL</text>
<text x="353.4" y="41">THE ACCURACY OR COMPLETENESS OF SCANNED</text>
<text x="353.4" y="39.1">OR AGENTS SHALL NOT BE RESPONSIBLE FOR</text>
<text x="353.4" y="37.3">THE STATE OF CALIFORNIA OR ITS OFFICERS</text>
<text x="353.4" y="42.9">COPIES OF THIS PLAN SHEET.</text>
<text x="218.7" y="275.4">0</text>
<text x="231.5" y="275.5">1</text>
<text x="244.2" y="275.3">2</text>
<text x="256.7" y="275.5">3</text>
</g>
<g font-size="1.1">
<text x="403.3" y="31.6">No.</text>
<text x="404.6" y="34.9">Exp.</text>
</g>
<g font-size="1">
<text x="403.1" y="23.7" transform="rotate(-47 403.1 23.7)">E</text>
<text x="403.9" y="22.9" transform="rotate(-42 403.9 22.9)">D</text>
<text x="405.6" y="21.5" transform="rotate(-31 405.6 21.5)">P</text>
<text x="406.7" y="20.9" transform="rotate(-20 406.7 20.9)">R</text>
<text x="407.7" y="20.5" transform="rotate(-15 407.7 20.5)">O</text>
<text x="408.8" y="20.2" transform="rotate(-10 408.8 20.2)">F</text>
<text x="409.9" y="20" transform="rotate(-4 409.9 20)">E</text>
<text x="411" y="19.9" transform="rotate(1 411 19.9)">S</text>
<text x="412.3" y="20" transform="rotate(12 412.3 20)">S</text>
<text x="413.5" y="20.2" transform="rotate(17 413.5 20.2)">I</text>
<text x="414.4" y="20.5" transform="rotate(22 414.4 20.5)">O</text>
<text x="415.5" y="21" transform="rotate(28 415.5 21)">N</text>
<text x="416.5" y="21.5" transform="rotate(33 416.5 21.5)">A</text>
<text x="417.5" y="22.2" transform="rotate(44 417.5 22.2)">L</text>
<text x="419" y="23.8" transform="rotate(55 419 23.8)">E</text>
<text x="401" y="28.7" transform="rotate(-79 401 28.7)">I</text>
<text x="401.1" y="27.8" transform="rotate(-74 401.1 27.8)">S</text>
<text x="401.4" y="26.7" transform="rotate(-69 401.4 26.7)">T</text>
<text x="401.9" y="25.7" transform="rotate(-63 401.9 25.7)">E</text>
<text x="402.4" y="24.6" transform="rotate(-53 402.4 24.6)">R</text>
<text x="419.7" y="24.7" transform="rotate(60 419.7 24.7)">N</text>
<text x="420.2" y="25.7" transform="rotate(65 420.2 25.7)">G</text>
<text x="420.7" y="27" transform="rotate(76 420.7 27)">I</text>
<text x="421" y="27.9" transform="rotate(81 421 27.9)">N</text>
<text x="421.1" y="29" transform="rotate(87 421.1 29)">E</text>
<text x="400.8" y="30" transform="rotate(-85 400.8 30)">G</text>
<text x="400.9" y="31.2" transform="rotate(-96 400.9 31.2)">E</text>
<text x="401.1" y="32.3" transform="rotate(-101 401.1 32.3)">R</text>
<text x="421.1" y="31.3" transform="rotate(98 421.1 31.3)">R</text>
<text x="421.2" y="30.2" transform="rotate(92 421.2 30.2)">E</text>
<text x="402.6" y="37.4" transform="rotate(46 402.6 37.4)">S</text>
<text x="403.2" y="38.1" transform="rotate(41 403.2 38.1)">T</text>
<text x="404" y="38.8" transform="rotate(37 404 38.8)">A</text>
<text x="404.7" y="39.3" transform="rotate(32 404.7 39.3)">T</text>
<text x="405.5" y="39.8" transform="rotate(27 405.5 39.8)">E</text>
<text x="407.3" y="40.6" transform="rotate(18 407.3 40.6)">O</text>
<text x="408.3" y="40.9" transform="rotate(13 408.3 40.9)">F</text>
<text x="410.2" y="41.2" transform="rotate(4 410.2 41.2)">C</text>
<text x="411.1" y="41.3" transform="rotate(-1 411.1 41.3)">A</text>
<text x="412.1" y="41.2" transform="rotate(-6 412.1 41.2)">L</text>
<text x="413.2" y="41" transform="rotate(-10 413.2 41)">I</text>
<text x="414" y="40.9" transform="rotate(-15 414 40.9)">F</text>
<text x="414.8" y="40.6" transform="rotate(-24 414.8 40.6)">O</text>
<text x="415.7" y="40.2" transform="rotate(-29 415.7 40.2)">R</text>
<text x="416.6" y="39.8" transform="rotate(-34 416.6 39.8)">N</text>
<text x="417.5" y="39.2" transform="rotate(-38 417.5 39.2)">I</text>
<text x="418.2" y="38.7" transform="rotate(-43 418.2 38.7)">A</text>
<text x="427" y="266.5" transform="rotate(-90 427 266.5)">REVISION</text>
<text x="427" y="271.6" transform="rotate(-90 427 271.6)">LAST</text>
</g>
<g font-size=".5">
<text x="19.2" y="242.4" transform="rotate(-90 19.2 242.4)">R</text>
<text x="19.1" y="264.6" transform="rotate(-90 19.1 264.6)">R</text>
</g>
</svg>
